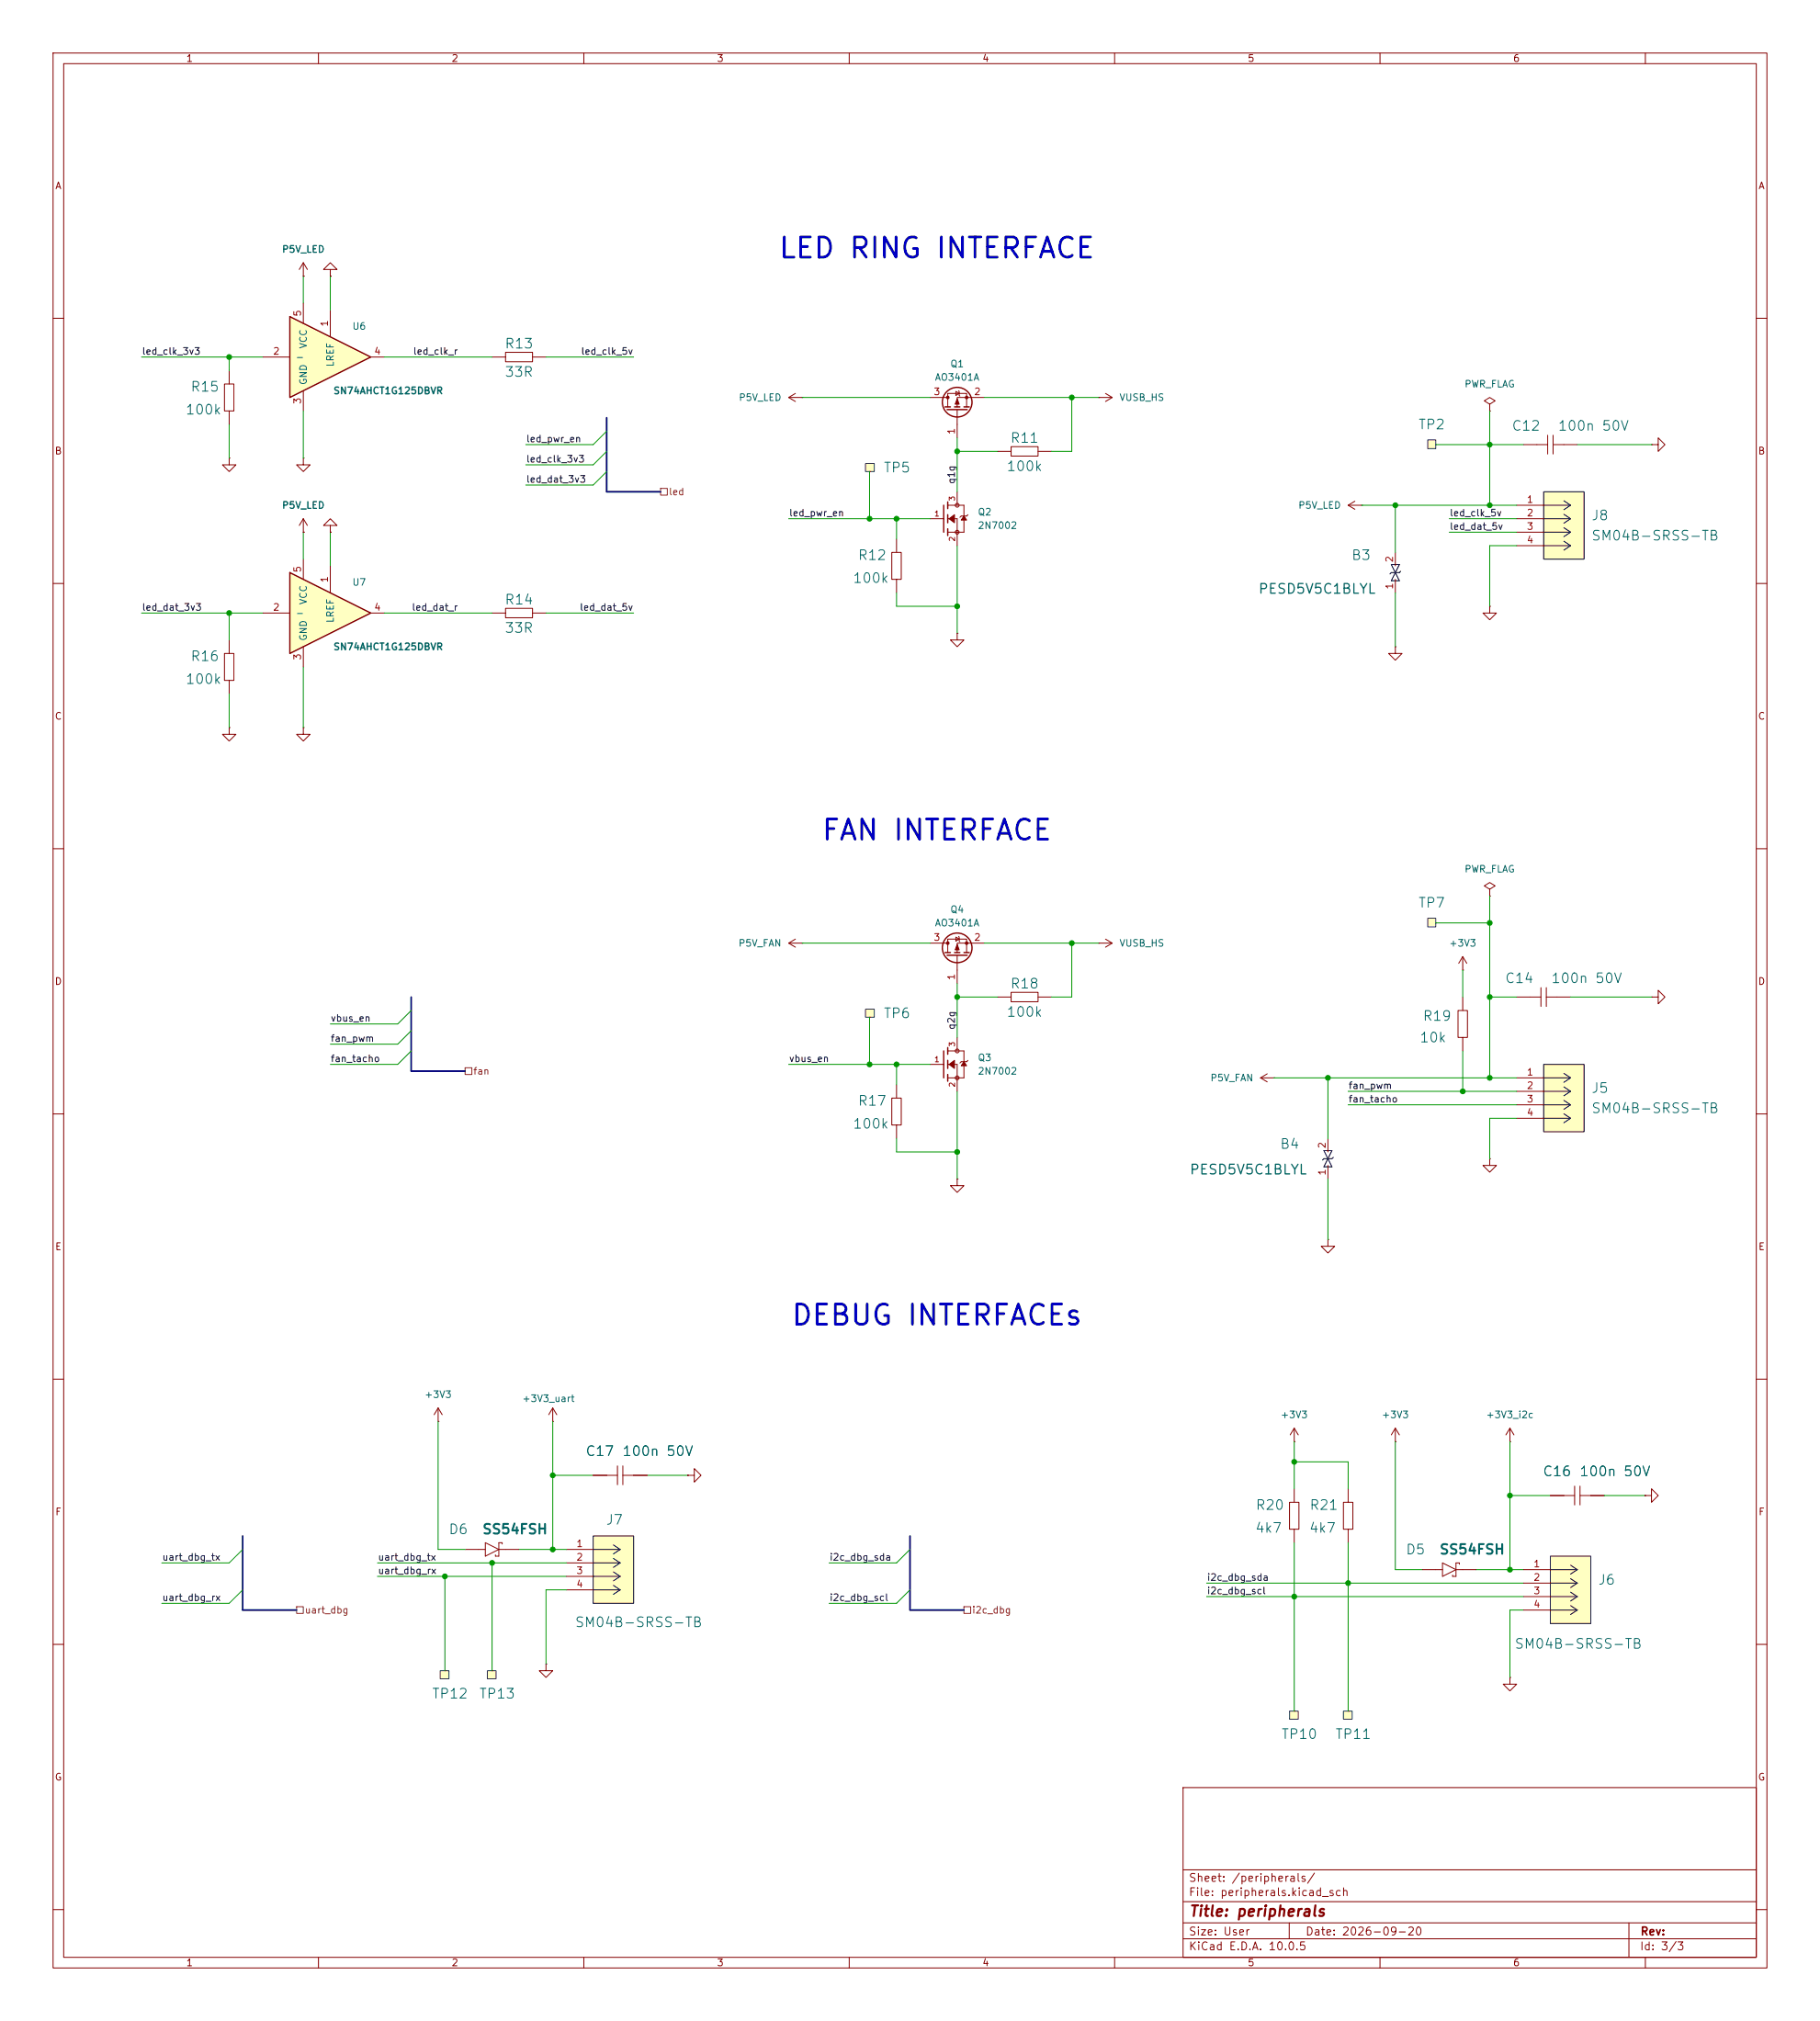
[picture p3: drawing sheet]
<svg xmlns="http://www.w3.org/2000/svg" width="343mm" height="381mm" viewBox="0 0 343 381" stroke-linecap="round" stroke-linejoin="round" font-family="sans-serif">
<g fill="none" stroke="#840000" stroke-width=".17">
<path d="M10 10h322.9v361h-322.9zM12 12h318.9v357h-318.9zM60 10v2M110 10v2M160 10v2M210 10v2M260 10v2M310 10v2M62.2 50.8h1.3l-1.3-1.3-1.2 1.3h1.2v1.3M62.2 52.1h.1M10 60h2M175.3 74.9h3.3"/>
<path d="M178.6 76.7v-2.5h3.5v2.5M180.1 73.8l.6 .4-.6 .3zM180.3 77.2v5.4M180.6 73.7l.1 .1v.7l.1 .2M185.4 74.9h-5.1v1.8M330.9 60h2M57.1 86.4v1.2h1.3l-1.3 1.3-1.2-1.3h1.2M57.1 86.4h.1M188 85.1h2.5M190.5 84.2h5.1v1.8h-5.1zM195.6 85.1h2.5M10 110h2"/>
<path d="M330.9 110h2M10 160h2M148.6 177.8l1.3 .8M148.6 177.8h2.5M149.9 177l-1.3 .8M151.1 177.8h.1M330.9 160h2M10 210h2M168 207h1.8v5.1h-1.8zM168.9 204.5v2.5M168.9 212.1v2.5M330.9 210h2"/>
<path d="M10 260h2M330.9 260h2M111.8 278.1h4.5M116.3 276.4v3.5M117.3 278.1h4.6M117.3 276.4v3.5M129.5 278.1h1.3v-1.2l1.3 1.2-1.3 1.3v-1.3M129.5 278.1h.1M10 310h2M330.9 310h2M222.9 337h108v32h-108zM10 360h2"/>
<path d="M222.9 358.5h108M222.9 352.5h108M330.9 360h2M60 369v2M110 369v2M160 369v2M210 369v2M222.9 365.5h108M222.9 362.5h108M242.9 362.5v3M260 369v2M306.9 362.5v6.5"/>
<path d="M310 369v2"/>
</g>
<g fill="none" stroke="#840000" stroke-width=".25">
<path d="M178.1 76.7h1M178.4 77.2h3.8M179.8 76.7h1M181.6 76.7h1"/>
<circle cx="180.3" cy="75.8" r="2.79"/>
</g>
<g fill="#840000" stroke="#840000" stroke-width=".17">
<path d="M180.3 75.2l.4 1h-.7z"/>
<circle cx="178.6" cy="74.9" r=".25"/>
<circle cx="182.1" cy="74.9" r=".25"/>
</g>
<path d="M163.1 190.2h1.6v1.6h-1.6z" fill="#fff5cc"/>
<path d="M163.1 190.2h1.6v1.6h-1.6z" fill="none" stroke="#333f48" stroke-width=".17"/>
<g fill="none" stroke="#840000" stroke-width=".17">
<path d="M148.6 74.9h2.5M148.6 74.9l1.3 .8M149.9 74.2l-1.3 .7M151.1 74.9h.1M207 74.9h.1M207 74.9h2.5M208.3 74.2l1.2 .7M209.5 74.9l-1.2 .8M57.1 97.8l-.7 1.3M57.1 97.8l.8 1.3M57.1 97.8v2.5M57.1 100.3h.1"/>
<path d="M168 104.1h1.8v5.1h-1.8zM168.9 101.6v2.5M168.9 109.2v2.6M163.8 191.8h.1M311.1 188h1.3v-1.3l1.3 1.3-1.3 1.2v-1.2M311.1 188h.1M250.2 214.6v2.6M250.2 219.7v2.6M280.7 218.4v1.3h1.2l-1.2 1.3-1.3-1.3h1.3M280.7 218.4h.1M180.3 222.3v1.2h1.3l-1.3 1.3-1.2-1.3h1.2M180.3 222.3h.1"/>
<path d="M250.2 233.7v1.3h1.3l-1.3 1.2-1.3-1.2h1.3M250.2 233.7h.1M82.5 268h.1M82.5 265.4l-.7 1.3M82.5 265.4l.8 1.3M82.5 265.4v2.6M87.6 292.1h3.8M91.4 290.8l2.6 1.3-2.6 1.3zM94 292.1h3.8M94.6 291.1v-.3h-.6v2.6h-.7v-.3M253.1 283.2h1.8v5.1h-1.8zM254 280.7v2.5"/>
<path d="M254 288.3v2.5"/>
</g>
<path d="M249.4 216.9h1.6l-1.6 3.1h1.6zM251.2 218.2l-.2 .2h-1.6l-.2 .3" fill="none" stroke="#000" stroke-width=".17"/>
<path d="M163.1 87.4h1.6v1.5h-1.6z" fill="#fff5cc"/>
<path d="M163.1 87.4h1.6v1.5h-1.6z" fill="none" stroke="#333f48" stroke-width=".17"/>
<g fill="none" stroke="#840000" stroke-width=".17">
<path d="M57.1 52.1h.1M57.1 49.5l-.7 1.3M57.1 49.5l.8 1.3M57.1 49.5v2.6M163.8 88.9h.1M175.3 177.8h3.3M178.6 179.6v-2.6h3.5v2.6M180.1 176.7l.6 .3-.6 .4zM180.6 176.5l.1 .2v.7l.1 .1M185.4 177.8h-5.1v1.8M207 177.8h.1M207 177.8h2.5"/>
<path d="M208.3 177l1.2 .8M209.5 177.8l-1.2 .8M280.7 167.6l1-.6-1-.6-1 .6 1 .6v1.3M280.7 168.9h.1M178.6 198.1h3v5.1h-3M180.3 180.1v5.3M180.3 195.6v2.5M182.4 199.9l-.3 .3h-1l-.3 .2M188 188h2.5M190.5 187.1h5.1v1.7h-5.1zM195.6 188h2.5M175.3 200.7h2.5"/>
<path d="M178.6 200.7h1.7v5M237.5 203.2l1.3 .8M237.5 203.2h2.5M238.8 202.4l-1.3 .8M240 203.2h.1M104.1 268h.1M104.1 265.4l-.7 1.3M104.1 265.4l.8 1.3M104.1 265.4v2.6M243.8 271.8h.1M243.8 269.2v2.6M243.8 269.2l-.7 1.3"/>
<path d="M243.8 269.2l.8 1.3M262.9 271.8h.1M262.9 269.2l-.8 1.3M262.9 269.2l.8 1.3M262.9 269.2v2.6M243 283.2h1.7v5.1h-1.7zM243.8 280.7v2.5M243.8 288.3v2.5M268 295.9h3.8M271.8 294.6l2.5 1.3-2.5 1.3zM274.3 295.9h3.8M275 294.9v-.3h-.7v2.6h-.6v-.3"/>
<path d="M284.5 316.2v1.3h1.2l-1.2 1.3-1.3-1.3h1.3M284.5 316.2h.1"/>
<circle cx="180.3" cy="198.1" r=".36"/>
<circle cx="180.3" cy="203.2" r=".36"/>
</g>
<g fill="none" stroke="#840000" stroke-width=".25">
<path d="M178.1 179.6h1M179.8 179.6h1M181.6 179.6h1M177.8 198.1v5.1M178.4 180.1h3.8M178.6 197.5v1.3M178.6 199.9v1.5M178.6 202.6v1.2"/>
<circle cx="180.3" cy="178.7" r="2.79"/>
</g>
<g fill="#840000" stroke="#840000" stroke-width=".17">
<path d="M178.8 200.7l1-.8v1.5z"/>
<path d="M181.6 200.2l.5 .7h-1z"/>
<path d="M180.3 178.1l.4 1h-.7z"/>
<circle cx="178.6" cy="177.8" r=".25"/>
<circle cx="182.1" cy="177.8" r=".25"/>
</g>
<path d="M269 173.1h1.5v1.7h-1.5z" fill="#fff5cc"/>
<path d="M269 173.1h1.5v1.7h-1.5z" fill="none" stroke="#333f48" stroke-width=".17"/>
<path d="M270.5 174h.1M274.7 190.5h1.8v5.1h-1.8zM275.6 188v2.5M275.6 195.6v2.5" fill="none" stroke="#840000" stroke-width=".17"/>
<path d="M54.6 59.7l15.2 7.6-15.2 7.6z" fill="#ffffc2"/>
<path d="M54.6 59.7l15.2 7.6-15.2 7.6z" fill="none" stroke="#840000" stroke-width=".25"/>
<g fill="none" stroke="#840000" stroke-width=".17">
<path d="M57.1 57.2v3.8M62.2 58.4v5.1M49.5 67.3h5.1M57.1 73.7v3.8M69.8 67.3h2.6M92.7 67.3h2.5M95.2 66.4h5.1v1.8h-5.1zM100.3 67.3h2.6M62.2 99.1h1.3l-1.3-1.3-1.2 1.3h1.2v1.2M62.2 100.3h.1M275.6 182.9h.1M275.6 180.3l-.8 1.3"/>
<path d="M275.6 180.3l.8 1.3M275.6 180.3v2.6"/>
</g>
<path d="M111.8 289.6h7.6v12.7h-7.6z" fill="#ffffc2"/>
<g fill="none" stroke="#000" stroke-width=".17">
<path d="M111.8 289.6h7.6v12.7h-7.6zM111.8 292.1h5M111.8 294.6h5M111.8 297.2h5M111.8 299.7h5M115.6 291.3l1.2 .8M115.6 293.8l1.2 .8M115.6 296.3l1.2 .9M115.6 298.9l1.2 .8M116.8 292.1l-1.2 .8M116.8 294.6l-1.2 .9M116.8 297.2l-1.2 .8"/>
<path d="M116.8 299.7l-1.2 .9"/>
</g>
<path d="M285.7 188h4.6M290.3 186.2v3.5M291.3 188h4.6M291.3 186.2v3.5M106.7 292.1h5.1M106.7 294.6h5.1M106.7 297.2h5.1M106.7 299.7h5.1" fill="none" stroke="#840000" stroke-width=".17"/>
<path d="M54.6 108l15.2 7.6-15.2 7.6z" fill="#ffffc2"/>
<path d="M54.6 108l15.2 7.6-15.2 7.6z" fill="none" stroke="#840000" stroke-width=".25"/>
<path d="M42.3 72.4h1.8v5.1h-1.8zM43.2 69.9v2.5M43.2 77.5v2.5M49.5 115.6h5.1M57.1 105.4v3.8M62.2 106.7v5.1M69.8 115.6h2.6M57.1 137.2v1.2h1.3l-1.3 1.3-1.2-1.3h1.2M57.1 137.2h.1M57.1 121.9v3.8" fill="none" stroke="#840000" stroke-width=".17"/>
<path d="M290.8 200.7h7.6v12.7h-7.6z" fill="#ffffc2"/>
<g fill="none" stroke="#000" stroke-width=".17">
<path d="M290.8 200.7h7.6v12.7h-7.6zM290.8 203.2h5.1M290.8 205.7h5.1M290.8 208.3h5.1M290.8 210.8h5.1M294.6 202.4l1.3 .8M294.6 204.9l1.3 .8M294.6 207.4l1.3 .9M294.6 210l1.3 .8M295.9 203.2l-1.3 .8M295.9 205.7l-1.3 .9M295.9 208.3l-1.3 .8"/>
<path d="M295.9 210.8l-1.3 .9"/>
</g>
<path d="M285.7 203.2h5.1M285.7 205.7h5.1M285.7 208.3h5.1M285.7 210.8h5.1M309.9 281.9h1.2v-1.2l1.3 1.2-1.3 1.3v-1.3M309.9 281.9h.1" fill="none" stroke="#840000" stroke-width=".17"/>
<path d="M292.1 293.4h7.6v12.7h-7.6z" fill="#ffffc2"/>
<g fill="none" stroke="#000" stroke-width=".17">
<path d="M292.1 293.4h7.6v12.7h-7.6zM292.1 295.9h5.1M292.1 298.5h5.1M295.9 295.1l1.3 .8M295.9 297.6l1.3 .9M297.2 295.9l-1.3 .9M297.2 298.5l-1.3 .8M292.1 301h5.1M292.1 303.5h5.1M295.9 300.1l1.3 .9M295.9 302.7l1.3 .8M297.2 301l-1.3 .8"/>
<path d="M297.2 303.5l-1.3 .9"/>
</g>
<path d="M43.2 86.4v1.2h1.2l-1.2 1.3-1.3-1.3h1.3M43.2 86.4h.1M287 295.9h5.1M287 298.5h5.1M287 301h5.1M287 303.5h5.1" fill="none" stroke="#840000" stroke-width=".17"/>
<path d="M290.8 92.7h7.6v12.7h-7.6z" fill="#ffffc2"/>
<g fill="none" stroke="#000" stroke-width=".17">
<path d="M290.8 92.7h7.6v12.7h-7.6zM290.8 95.3h5.1M290.8 97.8h5.1M294.6 94.4l1.3 .9M294.6 96.9l1.3 .9M294.6 99.5l1.3 .8M295.9 95.3l-1.3 .8M295.9 97.8l-1.3 .8M290.8 100.3h5.1M290.8 102.9h5.1M294.6 102l1.3 .9M295.9 100.3l-1.3 .9"/>
<path d="M295.9 102.9l-1.3 .8"/>
</g>
<g fill="none" stroke="#840000" stroke-width=".17">
<path d="M285.7 95.3h5.1M285.7 97.8h5.1M287 83.8h4.6M291.6 82v3.6M292.6 83.8h4.6M292.6 82v3.6M311.1 83.8h1.3v-1.2l1.3 1.2-1.3 1.3v-1.3M311.1 83.8h.1M180.3 119.4v1.3h1.3l-1.3 1.2-1.2-1.2h1.2M180.3 119.4h.1M285.7 100.3h5.1M285.7 102.9h5.1"/>
<path d="M42.3 123.2h1.8v5.1h-1.8zM43.2 137.2v1.2h1.2l-1.2 1.3-1.3-1.3h1.3M43.2 137.2h.1M43.2 120.7v2.5M43.2 128.3v2.5M284.5 271.8h.1M284.5 269.2l-.8 1.3M284.5 269.2l.7 1.3M284.5 269.2v2.6"/>
</g>
<path d="M253.1 322.6h1.7v1.5h-1.7z" fill="#fff5cc"/>
<path d="M253.1 322.6h1.7v1.5h-1.7z" fill="none" stroke="#333f48" stroke-width=".17"/>
<g fill="none" stroke="#840000" stroke-width=".17">
<path d="M175.3 97.8h2.5M178.6 95.3h3v5h-3M178.6 97.8h1.7v5.1M180.3 92.7v2.6M182.4 97l-.3 .3h-1l-.3 .2M92.7 115.6h2.5M95.2 114.7h5.1v1.8h-5.1zM100.3 115.6h2.6M254 322.6h.1"/>
<circle cx="180.3" cy="95.3" r=".36"/>
<circle cx="180.3" cy="100.3" r=".36"/>
</g>
<path d="M177.8 95.3v5M178.6 94.6v1.3M178.6 97v1.6M178.6 99.7v1.3" fill="none" stroke="#840000" stroke-width=".25"/>
<g fill="#840000" stroke="#840000" stroke-width=".17">
<path d="M178.8 97.8l1-.8v1.6z"/>
<path d="M181.6 97.3l.5 .7h-1z"/>
</g>
<path d="M82.9 315h1.7v1.5h-1.7z" fill="#fff5cc"/>
<path d="M82.9 315h1.7v1.5h-1.7z" fill="none" stroke="#333f48" stroke-width=".17"/>
<path d="M83.8 315h.1" fill="none" stroke="#840000" stroke-width=".17"/>
<path d="M91.8 315h1.7v1.5h-1.7z" fill="#fff5cc"/>
<path d="M91.8 315h1.7v1.5h-1.7z" fill="none" stroke="#333f48" stroke-width=".17"/>
<path d="M92.7 315h.1" fill="none" stroke="#840000" stroke-width=".17"/>
<path d="M243 322.6h1.6v1.5h-1.6z" fill="#fff5cc"/>
<path d="M243 322.6h1.6v1.5h-1.6z" fill="none" stroke="#333f48" stroke-width=".17"/>
<path d="M292.1 281.9h4.6M296.7 280.2v3.5M297.7 281.9h4.6M297.7 280.2v3.5M243.8 322.6h.1" fill="none" stroke="#840000" stroke-width=".17"/>
<path d="M269 82.9h1.5v1.7h-1.5z" fill="#fff5cc"/>
<path d="M269 82.9h1.5v1.7h-1.5z" fill="none" stroke="#333f48" stroke-width=".17"/>
<g fill="none" stroke="#840000" stroke-width=".17">
<path d="M57.1 52.1h.1M62.2 52.1h.1M280.7 76.2l1-.6-1-.7-1 .7 1 .6v1.3M280.7 77.5h.1M254 95.3l1.3 .7M254 95.3h2.5M255.3 94.5l-1.3 .8M256.5 95.3h.1M270.5 83.8h.1M57.1 100.3h.1M62.2 100.3h.1M262.9 104.1v2.6"/>
<path d="M262.9 109.2v2.6M280.7 114.3v1.3h1.2l-1.2 1.2-1.3-1.2h1.3M280.7 114.3h.1M262.9 121.9v1.3h1.3l-1.3 1.3-1.3-1.3h1.3M262.9 121.9h.1M111.8 278.1h2.5M119.4 278.1h2.5M129.5 278.1h.1M292.1 281.9h2.5M299.7 281.9h2.6M309.9 281.9h.1M102.9 313.7v1.3h1.2l-1.2 1.2-1.3-1.2h1.3"/>
<path d="M102.9 313.7h.1"/>
</g>
<path d="M262.1 106.4h1.6l-1.6 3.1h1.6zM263.9 107.7l-.2 .3h-1.6l-.2 .2" fill="none" stroke="#000" stroke-width=".17"/>
<path d="M124.5 92.1h1.2v1.2h-1.2zM87.6 201.3h1.3v1.3h-1.3zM55.9 302.9h1.2v1.3h-1.2zM181.6 302.9h1.3v1.3h-1.3z" fill="none" stroke="#725600" stroke-width=".17"/>
<path d="M114.3 78.7v14h10.2M77.5 188v13.9h10.1M45.7 289.6v13.9h10.2M171.4 289.6v13.9h10.2" fill="none" stroke="#000084" stroke-width=".3"/>
<g fill="none" stroke="#009600" stroke-width=".17">
<path d="M57.1 52.1v5.1M62.2 52.1v6.3M26.7 67.3h22.8M43.2 67.3v2.6M57.1 77.5v8.9M72.4 67.3h20.3M102.9 67.3h16.5M151.1 74.9h24.2M185.4 74.9h21.6M201.9 74.9v10.2h-3.8M280.7 77.5v17.8M43.2 80v6.4"/>
<path d="M114.3 81.3l-2.5 2.5h-12.7M114.3 88.9l-2.5 2.5h-12.7M114.3 85.1l-2.5 2.5h-12.7M148.6 97.8h26.7M163.8 88.9v8.9M168.9 97.8v3.8M180.3 82.6v10.1M180.3 85.1h7.7M256.5 95.3h29.2M262.9 95.3v8.8M270.5 83.8h16.5M273 97.8h12.7"/>
<path d="M297.2 83.8h13.9M26.7 115.6h22.8M43.2 115.6v5.1M57.1 100.3v5.1M62.2 100.3v6.4M72.4 115.6h20.3M102.9 115.6h16.5M168.9 111.8v2.5h11.4M180.3 102.9v16.5M262.9 111.8v10.1M273 100.3h12.7M285.7 102.9h-5v11.4"/>
<path d="M43.2 130.8v6.4M57.1 125.7v11.5M151.1 177.8h24.2M185.4 177.8h21.6M201.9 177.8v10.2h-3.8M270.5 174h10.2M280.7 168.9v34.3M77.5 198.1l-2.6 2.6h-12.7M77.5 194.3l-2.6 2.6h-12.7M77.5 190.5l-2.6 2.5h-12.7M163.8 191.8v8.9M180.3 185.4v10.2"/>
<path d="M180.3 188h7.7M275.6 182.9v5.1M275.6 198.1v7.6M280.7 188h5M295.9 188h15.2M148.6 200.7h26.7M168.9 200.7v3.8M168.9 214.6v2.6h11.4M180.3 205.7v16.6M240 203.2h45.7M250.2 203.2v11.4M254 205.7h31.7"/>
<path d="M254 208.3h31.7M285.7 210.8h-5v7.6M250.2 222.3v11.4M82.5 268v24.1h5.1M104.1 278.1h7.7M104.1 268v24.1M121.9 278.1h7.6M243.8 275.6h10.2v5.1M243.8 271.8v8.9M262.9 271.8v24.1h5.1M284.5 271.8v24.1M45.7 292.1l-2.5 2.5h-12.7"/>
<path d="M45.7 299.7l-2.5 2.6h-12.7M71.1 294.6h35.6M71.1 297.2h35.6M83.8 297.2v17.8M92.7 294.6v20.4M97.8 292.1h8.9M106.7 299.7h-3.8v14M171.4 292.1l-2.5 2.5h-12.7M171.4 299.7l-2.5 2.6h-12.7M227.3 298.5h59.7M243.8 290.8v31.8M254 290.8v31.8"/>
<path d="M278.1 295.9h8.9M284.5 281.9h7.6M302.3 281.9h7.6M227.3 301h59.7M287 303.5h-2.5v12.7"/>
</g>
<g fill="#009600" stroke="#009600" stroke-width=".17">
<circle cx="250.2" cy="203.2" r=".46"/>
<circle cx="284.5" cy="295.9" r=".46"/>
<circle cx="180.3" cy="85.1" r=".46"/>
<circle cx="92.7" cy="294.6" r=".46"/>
<circle cx="83.8" cy="297.2" r=".46"/>
<circle cx="104.1" cy="278.1" r=".46"/>
<circle cx="104.1" cy="292.1" r=".46"/>
<circle cx="180.3" cy="217.2" r=".46"/>
<circle cx="43.2" cy="115.6" r=".46"/>
<circle cx="43.2" cy="67.3" r=".46"/>
<circle cx="280.7" cy="188" r=".46"/>
<circle cx="280.7" cy="174" r=".46"/>
<circle cx="280.7" cy="203.2" r=".46"/>
<circle cx="275.6" cy="205.7" r=".46"/>
<circle cx="201.9" cy="177.8" r=".46"/>
<circle cx="262.9" cy="95.3" r=".46"/>
<circle cx="201.9" cy="74.9" r=".46"/>
<circle cx="280.7" cy="83.8" r=".46"/>
<circle cx="163.8" cy="97.8" r=".46"/>
<circle cx="168.9" cy="97.8" r=".46"/>
<circle cx="180.3" cy="114.3" r=".46"/>
<circle cx="280.7" cy="95.3" r=".46"/>
<circle cx="163.8" cy="200.7" r=".46"/>
<circle cx="168.9" cy="200.7" r=".46"/>
<circle cx="180.3" cy="188" r=".46"/>
<circle cx="254" cy="298.5" r=".46"/>
<circle cx="284.5" cy="281.9" r=".46"/>
<circle cx="243.8" cy="275.6" r=".46"/>
<circle cx="243.8" cy="301" r=".46"/>
</g>
<g font-size="3.8" fill="#0000c2">
<text x="146.5" y="49.6">LED RING INTERFACE</text>
<text x="154.6" y="159.4">FAN INTERFACE</text>
<text x="148.8" y="250.8">DEBUG INTERFACEs</text>
</g>
<text font-size="2" fill="#840000" x="223.9" y="361.8">Title: peripherals</text>
<g font-size="1.8" fill="#006464">
<text x="95" y="66.2">R13</text>
<text x="95" y="71.5">33R</text>
<text x="35.8" y="74.3">R15</text>
<text x="34.8" y="78.6">100k</text>
<text x="190.2" y="83.9">R11</text>
<text x="267.1" y="81.4">TP2</text>
<text x="284.7" y="81.7">C12</text>
<text x="293.4" y="81.7">100n 50V</text>
<text x="166.3" y="89.5">TP5</text>
<text x="189.5" y="89.3">100k</text>
<text x="299.7" y="98.5">J8</text>
<text x="161.5" y="106">R12</text>
<text x="254.5" y="106">B3</text>
<text x="299.7" y="102.4">SM04B-SRSS-TB</text>
<text x="160.5" y="110.4">100k</text>
<text x="237" y="112.4">PESD5V5C1BLYL</text>
<text x="95" y="114.4">R14</text>
<text x="95" y="119.8">33R</text>
<text x="35.8" y="125.1">R16</text>
<text x="34.8" y="129.4">100k</text>
<text x="267.1" y="171.6">TP7</text>
<text x="283.4" y="185.8">C14</text>
<text x="292.1" y="185.8">100n 50V</text>
<text x="190.2" y="186.8">R18</text>
<text x="166.3" y="192.4">TP6</text>
<text x="189.5" y="192.1">100k</text>
<text x="267.3" y="197">10k</text>
<text x="267.9" y="192.9">R19</text>
<text x="161.5" y="208.9">R17</text>
<text x="299.7" y="206.5">J5</text>
<text x="160.5" y="213.2">100k</text>
<text x="299.7" y="210.3">SM04B-SRSS-TB</text>
<text x="224" y="221.9">PESD5V5C1BLYL</text>
<text x="241" y="217">B4</text>
<text x="110.2" y="274.9">C17</text>
<text x="117.1" y="274.9">100n 50V</text>
<text x="290.5" y="278.8">C16</text>
<text x="297.4" y="278.8">100n 50V</text>
<text x="114" y="287.9">J7</text>
<text x="236.4" y="285.1">R20</text>
<text x="246.6" y="285.1">R21</text>
<text x="84.4" y="289.7">D6</text>
<text x="90.7" y="289.7">SS54FSH</text>
<text x="236.3" y="289.4">4k7</text>
<text x="246.5" y="289.4">4k7</text>
<text x="264.7" y="293.5">D5</text>
<text x="271.1" y="293.5">SS54FSH</text>
<text x="301" y="299.2">J6</text>
<text x="108.2" y="307.2">SM04B-SRSS-TB</text>
<text x="285.2" y="311.3">SM04B-SRSS-TB</text>
<text x="81.3" y="320.7">TP12</text>
<text x="90.1" y="320.7">TP13</text>
<text x="241.3" y="328.3">TP10</text>
<text x="251.4" y="328.3">TP11</text>
</g>
<g font-size="1.5" fill="#840000">
<text x="223.9" y="357.8">File: peripherals.kicad_sch</text>
<text x="223.9" y="355.1">Sheet: /peripherals/</text>
<text x="223.9" y="365.2">Size: User</text>
<text x="245.9" y="365.2">Date: 2026-09-20</text>
<text x="308.9" y="365.2">Rev:</text>
<text x="223.9" y="368">KiCad E.D.A. 10.0.5</text>
<text x="308.9" y="368">Id: 3/3</text>
</g>
<g font-size="1.3" fill="#840000">
<text x="35" y="12">1</text>
<text x="85" y="12">2</text>
<text x="135" y="12">3</text>
<text x="185" y="12">4</text>
<text x="235" y="12">5</text>
<text x="285" y="12">6</text>
<text x="10.3" y="36">A</text>
<text x="331.2" y="36">A</text>
<text x="10.2" y="86">B</text>
<text x="331.1" y="86">B</text>
<text x="10.2" y="136">C</text>
<text x="331.1" y="136">C</text>
<text x="10.2" y="186">D</text>
<text x="331.1" y="186">D</text>
<text x="10.3" y="236">E</text>
<text x="331.2" y="236">E</text>
<text x="10.3" y="286">F</text>
<text x="331.2" y="286">F</text>
<text x="10.2" y="336">G</text>
<text x="331.1" y="336">G</text>
<text x="35" y="371">1</text>
<text x="85" y="371">2</text>
<text x="135" y="371">3</text>
<text x="185" y="371">4</text>
<text x="235" y="371">5</text>
<text x="285" y="371">6</text>
</g>
<g font-size="1.3" fill="#006464">
<text x="53" y="48">P5V_LED</text>
<text x="58.1" y="65.8" transform="rotate(-90 58.1 65.8)">VCC</text>
<text x="66.3" y="62.5">U6</text>
<text x="55.6" y="68.3">-</text>
<text x="63.2" y="69.3" transform="rotate(-90 63.2 69.3)">LREF</text>
<text x="178.9" y="69.5">Q1</text>
<text x="58.1" y="72.7" transform="rotate(-90 58.1 72.7)">GND</text>
<text x="62.7" y="74.6">SN74AHCT1G125DBVR</text>
<text x="139.1" y="75.9">P5V_LED</text>
<text x="176" y="72.1">AO3401A</text>
<text x="210.8" y="75.9">VUSB_HS</text>
<text x="275.8" y="73.4">PWR_FLAG</text>
<text x="53" y="96.2">P5V_LED</text>
<text x="184.1" y="97.5">Q2</text>
<text x="184.1" y="100">2N7002</text>
<text x="244.5" y="96.2">P5V_LED</text>
<text x="66.3" y="110.7">U7</text>
<text x="55.6" y="116.5">-</text>
<text x="58.1" y="114.1" transform="rotate(-90 58.1 114.1)">VCC</text>
<text x="63.2" y="117.5" transform="rotate(-90 63.2 117.5)">LREF</text>
<text x="58.1" y="120.9" transform="rotate(-90 58.1 120.9)">GND</text>
<text x="62.7" y="122.9">SN74AHCT1G125DBVR</text>
<text x="275.8" y="164.8">PWR_FLAG</text>
<text x="178.9" y="172.4">Q4</text>
<text x="139" y="178.8">P5V_FAN</text>
<text x="176" y="175">AO3401A</text>
<text x="210.8" y="178.8">VUSB_HS</text>
<text x="272.9" y="178.8">+3V3</text>
<text x="184.1" y="200.4">Q3</text>
<text x="184.1" y="202.9">2N7002</text>
<text x="227.9" y="204.2">P5V_FAN</text>
<text x="79.9" y="263.9">+3V3</text>
<text x="98.3" y="264.6">+3V3_uart</text>
<text x="241.2" y="267.7">+3V3</text>
<text x="260.2" y="267.7">+3V3</text>
<text x="279.9" y="267.7">+3V3_i2c</text>
</g>
<g font-size="1.3" fill="#a90000">
<text x="57" y="59.8" transform="rotate(-90 57 59.8)">5</text>
<text x="62.1" y="61.7" transform="rotate(-90 62.1 61.7)">1</text>
<text x="51.3" y="67.2">2</text>
<text x="70.4" y="67.2">4</text>
<text x="57" y="76.3" transform="rotate(-90 57 76.3)">3</text>
<text x="175.8" y="74.8">3</text>
<text x="183.4" y="74.8">2</text>
<text x="180.2" y="82" transform="rotate(-90 180.2 82)">1</text>
<text x="287.6" y="95.1">1</text>
<text x="287.6" y="97.7">2</text>
<text x="287.6" y="100.2">3</text>
<text x="262.8" y="106.1" transform="rotate(-90 262.8 106.1)">2</text>
<text x="287.6" y="102.7">4</text>
<text x="57" y="108" transform="rotate(-90 57 108)">5</text>
<text x="62.1" y="110" transform="rotate(-90 62.1 110)">1</text>
<text x="262.8" y="111.2" transform="rotate(-90 262.8 111.2)">1</text>
<text x="51.3" y="115.4">2</text>
<text x="70.4" y="115.4">4</text>
<text x="57" y="124.6" transform="rotate(-90 57 124.6)">3</text>
<text x="175.8" y="177.7">3</text>
<text x="183.4" y="177.7">2</text>
<text x="180.2" y="184.9" transform="rotate(-90 180.2 184.9)">1</text>
<text x="287.6" y="203.1">1</text>
<text x="287.6" y="205.6">2</text>
<text x="287.6" y="208.1">3</text>
<text x="287.6" y="210.7">4</text>
<text x="250.1" y="221.7" transform="rotate(-90 250.1 221.7)">1</text>
<text x="250.1" y="216.6" transform="rotate(-90 250.1 216.6)">2</text>
<text x="108.5" y="292">1</text>
<text x="108.5" y="294.5">2</text>
<text x="108.5" y="297">3</text>
<text x="108.5" y="299.6">4</text>
<text x="288.8" y="295.8">1</text>
<text x="288.8" y="298.3">2</text>
<text x="288.8" y="300.9">3</text>
<text x="288.8" y="303.4">4</text>
</g>
<g font-size="1.3" fill="#0f0f0f">
<text x="26.6" y="67.2">led_clk_3v3</text>
<text x="77.7" y="67.2">led_clk_r</text>
<text x="109.4" y="67.2">led_clk_5v</text>
<text x="99" y="83.7">led_pwr_en</text>
<text x="99" y="87.5">led_clk_3v3</text>
<text x="99" y="91.3">led_dat_3v3</text>
<text x="180.2" y="91.4" transform="rotate(-90 180.2 91.4)">q1g</text>
<text x="148.6" y="97.7">led_pwr_en</text>
<text x="273" y="97.7">led_clk_5v</text>
<text x="273" y="100.2">led_dat_5v</text>
<text x="26.6" y="115.4">led_dat_3v3</text>
<text x="77.5" y="115.4">led_dat_r</text>
<text x="109.1" y="115.4">led_dat_5v</text>
<text x="62.2" y="196.7">fan_pwm</text>
<text x="62.2" y="192.9">vbus_en</text>
<text x="180.2" y="194.2" transform="rotate(-90 180.2 194.2)">q2g</text>
<text x="62.2" y="200.5">fan_tacho</text>
<text x="148.6" y="200.5">vbus_en</text>
<text x="254" y="208.2">fan_tacho</text>
<text x="254" y="205.6">fan_pwm</text>
<text x="30.5" y="294.5">uart_dbg_tx</text>
<text x="71.1" y="297.1">uart_dbg_rx</text>
<text x="71.1" y="294.5">uart_dbg_tx</text>
<text x="156.2" y="294.5">i2c_dbg_sda</text>
<text x="227.3" y="298.3">i2c_dbg_sda</text>
<text x="30.5" y="302.1">uart_dbg_rx</text>
<text x="156.2" y="302.1">i2c_dbg_scl</text>
<text x="227.3" y="300.9">i2c_dbg_scl</text>
</g>
<g font-size="1.3" fill="#725600">
<text x="125.9" y="93.7">led</text>
<text x="89.1" y="202.9">fan</text>
<text x="57.3" y="304.5">uart_dbg</text>
<text x="183" y="304.5">i2c_dbg</text>
</g>
<g font-size="1" fill="#a90000">
<text x="180.2" y="94.6" transform="rotate(-90 180.2 94.6)">3</text>
<text x="175.9" y="97.6">1</text>
<text x="180.2" y="102.2" transform="rotate(-90 180.2 102.2)">2</text>
<text x="180.2" y="197.4" transform="rotate(-90 180.2 197.4)">3</text>
<text x="175.9" y="200.5">1</text>
<text x="180.2" y="205.1" transform="rotate(-90 180.2 205.1)">2</text>
</g>
</svg>
